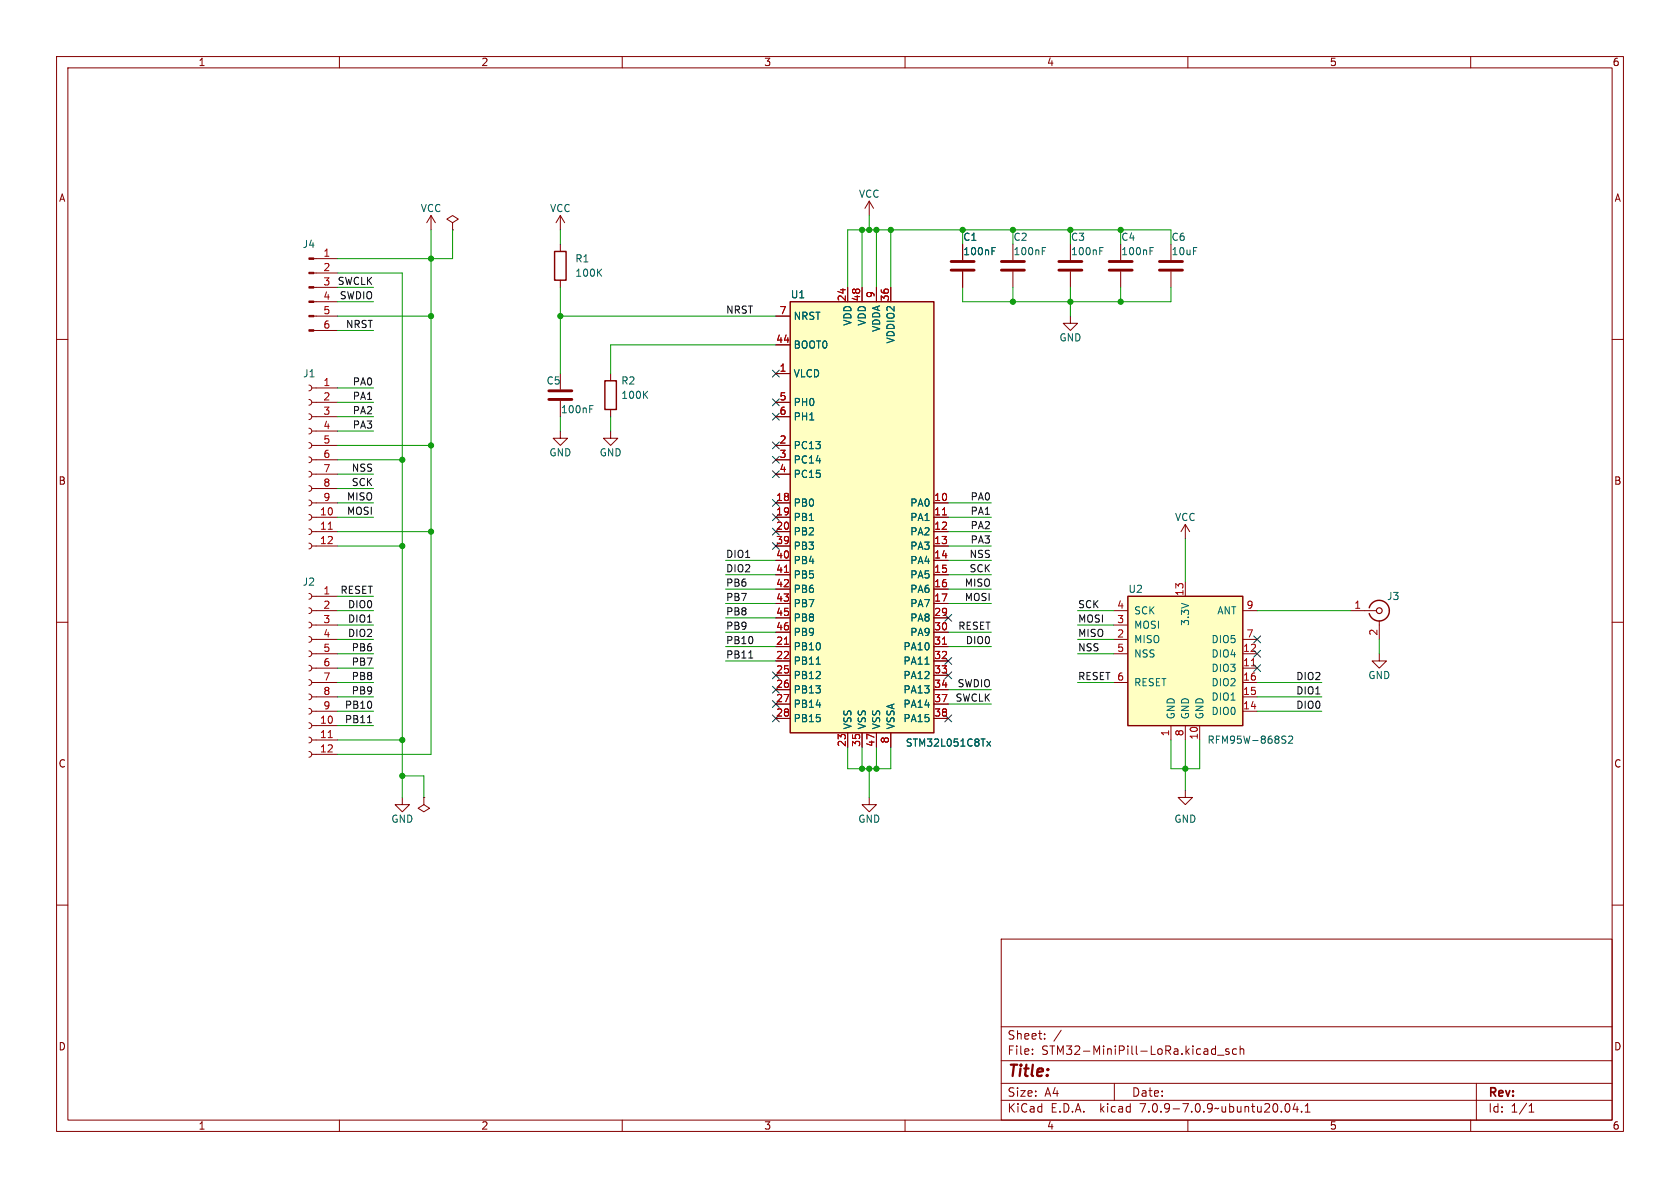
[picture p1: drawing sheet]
<svg xmlns="http://www.w3.org/2000/svg" width="297mm" height="210mm" viewBox="0 0 297 210" stroke-linecap="round" stroke-linejoin="round" font-family="sans-serif">
<g fill="none" stroke="#840000" stroke-width=".18">
<path d="M10 10h277v190h-277zM12 12h273v186h-273zM60 10v2M110 10v2M160 10v2M210 10v2M260 10v2M76.2 38.1l-.8 1.3M76.2 38.1v2.5M76.2 38.1l.8 1.3M80 39.4l1-.7-1-.6-1 .6 1 .7v1.2M99.1 38.1v2.5"/>
<path d="M99.1 38.1l-.8 1.3M99.1 38.1l.7 1.3M153.7 35.6l-.8 1.2M153.7 35.6v2.5M153.7 35.6l.7 1.2M10 60h2M55.5 55.9h4.2M55.5 58.4h4.2M55.5 53.3h4.2M55.5 50.8h4.2M55.5 48.3h4.2M55.5 45.7h4.2"/>
<path d="M80 40.6h.1M99.1 43.2v1.3M99.1 49.5v1.3M137.2 55.9h2.5M149.9 50.8v2.5M152.4 50.8v2.5M154.9 50.8v2.5M157.5 50.8v2.5M170.2 43.2v2.8M170.2 48v2.8M179.1 43.2v2.8M179.1 48v2.8"/>
<path d="M189.2 55.9v1.3h1.3l-1.3 1.2-1.2-1.2h1.2M189.2 43.2v2.8M189.2 48v2.8M198.1 43.2v2.8M198.1 48v2.8M207 43.2v2.8M207 48v2.8M285 60h2M54.6 78.2l.4 .2 .1 .4-.1 .3-.4 .1M54.6 75.7l.4 .1 .1 .4-.1 .4-.4 .1M54.6 73.2l.4 .1 .1 .4-.1 .3-.4 .2M54.6 70.6l.4 .2 .1 .3-.1 .4-.4 .1"/>
<path d="M54.6 68.1l.4 .1 .1 .4-.1 .4-.4 .1M55.1 78.7h4.6M55.1 76.2h4.6M55.1 73.7h4.6M55.1 71.1h4.6M55.1 68.6h4.6M99.1 76.2v1.3h1.2l-1.2 1.2-1.3-1.2h1.3M99.1 66v2.8M99.1 70.9v2.8M107.9 76.2v1.3h1.3l-1.3 1.2-1.2-1.2h1.2M107.9 66v1.3M107.9 72.4v1.3"/>
<path d="M137.2 78.7h2.5M137.2 73.7h2.5M137.2 71.1h2.5M137.2 66h2.5M137.2 61h2.5M54.6 96l.4 .2 .1 .3-.1 .4-.4 .1M54.6 93.5l.4 .1 .1 .4-.1 .4-.4 .1M54.6 90.9l.4 .2 .1 .4-.1 .3-.4 .1M54.6 88.4l.4 .1 .1 .4-.1 .4-.4 .1M54.6 85.9l.4 .1 .1 .4-.1 .3-.4 .2M54.6 83.3l.4 .2 .1 .3-.1 .4-.4 .1M54.6 80.8l.4 .1 .1 .4-.1 .4-.4 .1"/>
<path d="M55.1 96.5h4.6M55.1 94h4.6M55.1 91.4h4.6M55.1 88.9h4.6M55.1 86.4h4.6M55.1 83.8h4.6M55.1 81.3h4.6M137.2 96.5h2.5M137.2 94h2.5M137.2 91.4h2.5M137.2 88.9h2.5M137.2 83.8h2.5"/>
<path d="M137.2 81.3h2.5M137.2 99.1h2.5M165.1 96.5h2.5M165.1 94h2.5M165.1 91.4h2.5M165.1 88.9h2.5M165.1 99.1h2.5M209.5 92.7v2.6M209.5 92.7l-.7 1.3M209.5 92.7l.8 1.3M10 110h2M54.6 117.6l.4 .2 .1 .3-.1 .4-.4 .1"/>
<path d="M54.6 115.1l.4 .1 .1 .4-.1 .3-.4 .2M54.6 112.5l.4 .2 .1 .3-.1 .4-.4 .1M54.6 110l.4 .1 .1 .4-.1 .4-.4 .1M54.6 107.4l.4 .2 .1 .4-.1 .3-.4 .2M54.6 104.9l.4 .2 .1 .3-.1 .4-.4 .1M55.1 118.1h4.6M55.1 115.6h4.6M55.1 113h4.6M55.1 110.5h4.6M55.1 108h4.6M55.1 105.4h4.6M137.2 101.6h2.5"/>
<path d="M137.2 104.1h2.5M137.2 106.7h2.5M137.2 114.3h2.5M137.2 116.8h2.5M137.2 119.4h2.5M137.2 109.2h2.5M137.2 111.8h2.5M165.1 101.6h2.5M165.1 104.1h2.5M165.1 106.7h2.5M165.1 114.3h2.5M165.1 116.8h2.5"/>
<path d="M165.1 119.4h2.5M165.1 109.2h2.5M165.1 111.8h2.5M196.8 115.6h2.6M196.8 113h2.6M196.8 110.5h2.6M196.8 108h2.6M209.5 102.9v2.5M219.7 118.1h2.5M219.7 115.6h2.5M219.7 113h2.5M219.7 108h2.5"/>
<path d="M238.8 108h4.5M243.8 115.6v1.2h1.3l-1.3 1.3-1.2-1.3h1.2M243.8 109.7v3.3M285 110h2M54.6 132.8l.4 .2 .1 .4-.1 .3-.4 .2M54.6 130.3l.4 .2 .1 .3-.1 .4-.4 .1M54.6 127.8l.4 .1 .1 .4-.1 .3-.4 .2M54.6 125.2l.4 .2 .1 .3-.1 .4-.4 .1M54.6 122.7l.4 .1 .1 .4-.1 .4-.4 .1M54.6 120.1l.4 .2 .1 .4-.1 .3-.4 .2M55.1 125.7h4.6M55.1 123.2h4.6"/>
<path d="M55.1 120.7h4.6M55.1 133.4h4.6M55.1 130.8h4.6M55.1 128.3h4.6M137.2 121.9h2.5M137.2 124.5h2.5M137.2 127h2.5M149.9 129.5v2.6M152.4 129.5v2.6M154.9 129.5v2.6M157.5 129.5v2.6M165.1 121.9h2.5"/>
<path d="M165.1 124.5h2.5M165.1 127h2.5M196.8 120.7h2.6M207 128.3v2.5M209.5 139.7v1.3h1.3l-1.3 1.2-1.2-1.2h1.2M209.5 128.3v2.5M212.1 128.3v2.5M219.7 125.7h2.5M219.7 123.2h2.5M219.7 120.7h2.5M10 160h2M71.1 141v1.2h1.3l-1.3 1.3-1.3-1.3h1.3"/>
<path d="M74.9 141v1.2l1 .7-1 .6-1-.6 1-.7M74.9 141h.1M153.7 141v1.2h1.2l-1.2 1.3-1.3-1.3h1.3M285 160h2M177 166h108v32h-108zM60 198v2M110 198v2M160 198v2M177 194.5h108M177 191.5h108M177 187.5h108M177 181.5h108"/>
<path d="M182.5 186.3v.1M182.5 185.5v.1M184.7 183.6v.1M184.7 182.8v.1M187.6 182.1l-1.3 2M197 191.5v3M210 198v2M214.2 186.3l.3 .1 .4-.1M214.9 184.9v1.5M214.9 185.5l-.4-.1-.3 .1M215.2 186.5h1.2M217.2 185.5l-.3-.1-.2 .2v.2l.5 .2v.3h-.5"/>
<path d="M218.6 185.5l-.4-.1-.3 .3v.4l.1 .2h.6M219.2 185.5l.3-.1 .3 .1 .1 .9M219.2 184.9v1.5M227.3 195.2l.2-.1a.81 .81 0 0 1 .6 .6 .81 .81 0 0 1-.3 .8l-.1 .1a.81 .81 0 0 1-.4-1.4zM229 195l-.4 1.1h.9M229.3 195.6v1M230.1 196.5v.1M230.7 196.6h.9M230.7 195.5l.5-.4v1.5M260 198v2M261 191.5v6.5M270.3 196.6h.9"/>
<path d="M270.3 195.5l.4-.4v1.5"/>
</g>
<g fill="#ffffc2" stroke="#ffffc2" stroke-width=".18">
<path d="M199.4 105.4h20.3v22.9h-20.3z"/>
<path d="M139.7 53.3h25.4v76.2h-25.4z"/>
</g>
<path d="M98 44.5h2.1v5h-2.1zM139.7 53.3h25.4v76.2h-25.4zM106.9 67.3h2.1v5.1h-2.1zM199.4 105.4h20.3v22.9h-20.3zM242.1 107.4a1.81 1.81 0 0 1 2.8-.9 1.81 1.81 0 0 1 0 2.9 1.81 1.81 0 0 1-2.8-.9" fill="none" stroke="#840000" stroke-width=".25"/>
<path d="M58 93.6h.8M166.6 91h.7M138.7 113.9h.7M138.7 101.2h.7M166.6 113.9h.7M221.2 117.7h.7M58 130.4h.8" fill="none" stroke="#a90000" stroke-width=".18"/>
<g fill="none" stroke="#006464" stroke-width=".18">
<path d="M105.8 48.1l.6 .7M106.4 47.6l-.8 .7M175.4 44.4h.4M175.4 43.8h.6M184.3 44.4h.4M184.3 43.8h.6M194.4 44.4h.4M194.4 43.8h.6M203.3 44.4h.4M203.3 43.8h.6M104.3 72.3h.4M104.3 71.7h.6"/>
<path d="M114 69.7l.5 .7M114.5 69.2l-.7 .7M144.3 117.4h.7M163.5 117.4h.7M174.5 131.1l.6 .8M175.1 131.1l-.6 .8M226.8 130.7l.4 .1 .1 .3-.2 .3h-.3M226.8 130.1l.5 .1M227.8 130.2l.5-.1 .2 .4-.8 .9h.8"/>
</g>
<circle cx="243.8" cy="108" r=".51" fill="none" stroke="#840000" stroke-width=".2"/>
<path d="M168.1 47.8h4.1M168.1 46.2h4.1M177 47.8h4.1M177 46.2h4.1M187.2 47.8h4.1M187.2 46.2h4.1M196.1 47.8h4.1M196.1 46.2h4.1M205 47.8h4M205 46.2h4M97 70.6h4.1M97 69.1h4.1" fill="none" stroke="#840000" stroke-width=".51"/>
<g fill="#840000" stroke="#840000" stroke-width=".18">
<path d="M54.6 58.3h.9v.2h-.9z"/>
<path d="M54.6 55.8h.9v.2h-.9z"/>
<path d="M54.6 53.2h.9v.3h-.9z"/>
<path d="M54.6 50.7h.9v.2h-.9z"/>
<path d="M54.6 48.1h.9v.3h-.9z"/>
<path d="M54.6 45.6h.9v.2h-.9z"/>
</g>
<path d="M132.4 116.3h.7M65 127.8h.7" fill="none" stroke="#0f0f0f" stroke-width=".18"/>
<g fill="none" stroke="#009600" stroke-width=".18">
<path d="M153.7 38.1v2.5M59.7 53.3h6.3M59.7 48.3h11.4v92.7M59.7 55.9h16.5M59.7 50.8h6.3M59.7 58.4h6.3M76.2 40.6v92.8h-16.5M80 40.6v5.1h-20.3M99.1 55.9h38.1M99.1 40.6v2.6M99.1 50.8v15.2M152.4 40.6v10.2"/>
<path d="M154.9 40.6v10.2M157.5 40.6v10.2M170.2 50.8v2.5h36.8v-2.5M170.2 40.6v2.6M179.1 40.6v2.6M179.1 50.8v2.5M189.2 40.6v2.6M189.2 50.8v5.1M198.1 40.6v2.6M198.1 50.8v2.5M207 43.2v-2.6h-57.1v10.2M59.7 78.7h16.5"/>
<path d="M59.7 68.6h6.3M59.7 71.1h6.3M59.7 76.2h6.3M59.7 73.7h6.3M99.1 73.7v2.5M107.9 73.7v2.5M137.2 61h-29.3v5M59.7 96.5h11.4M59.7 94h16.5M59.7 91.4h6.3M59.7 86.4h6.3M59.7 88.9h6.3"/>
<path d="M59.7 83.8h6.3M59.7 81.3h11.4M128.3 99.1h8.9M167.6 99.1h7.7M167.6 96.5h7.7M167.6 94h7.7M167.6 91.4h7.7M167.6 88.9h7.7M209.5 95.3v7.6M59.7 110.5h6.3M59.7 108h6.3M59.7 118.1h6.3"/>
<path d="M59.7 115.6h6.3M59.7 113h6.3M59.7 105.4h6.3M128.3 106.7h8.9M128.3 111.8h8.9M128.3 114.3h8.9M128.3 101.6h8.9M128.3 116.8h8.9M128.3 109.2h8.9M128.3 104.1h8.9M167.6 106.7h7.7M167.6 111.8h7.7"/>
<path d="M167.6 114.3h7.7M167.6 101.6h7.7M167.6 104.1h7.7M190.5 110.5h6.3M190.5 108h6.3M190.5 115.6h6.3M190.5 113h6.3M222.2 108h16.6M243.8 113v2.6M59.7 130.8h11.4M59.7 128.3h6.3M59.7 125.7h6.3"/>
<path d="M59.7 120.7h6.3M59.7 123.2h6.3M71.1 137.2h3.8v3.8M149.9 132.1v3.8h7.6v-3.8M152.4 132.1v3.8M153.7 135.9v5.1M154.9 132.1v3.8M167.6 121.9h7.7M167.6 124.5h7.7M190.5 120.7h6.3M207 130.8v5.1h5.1v-5.1M209.5 130.8v8.9"/>
<path d="M222.2 125.7h11.5M222.2 120.7h11.5M222.2 123.2h11.5"/>
</g>
<g fill="none" stroke="#000084" stroke-width=".18">
<path d="M136.6 65.4l1.2 1.2M136.6 73.1l1.2 1.2M136.6 70.5l1.2 1.2M136.6 78.1l1.2 1.2M137.8 65.4l-1.2 1.2M137.8 73.1l-1.2 1.2M137.8 70.5l-1.2 1.2M137.8 78.1l-1.2 1.2M136.6 90.8l1.2 1.2M136.6 95.9l1.2 1.2M136.6 93.4l1.2 1.2M136.6 83.2l1.2 1.2"/>
<path d="M136.6 80.7l1.2 1.2M136.6 88.3l1.2 1.2M137.8 90.8l-1.2 1.2M137.8 95.9l-1.2 1.2M137.8 93.4l-1.2 1.2M137.8 83.2l-1.2 1.2M137.8 80.7l-1.2 1.2M137.8 88.3l-1.2 1.2M136.6 118.8l1.2 1.2M137.8 118.8l-1.2 1.2M167 116.2l1.2 1.2M167 118.8l1.2 1.2"/>
<path d="M167 108.6l1.2 1.2M168.2 116.2l-1.2 1.2M168.2 118.8l-1.2 1.2M168.2 108.6l-1.2 1.2M221.6 115l1.3 1.2M221.6 117.5l1.3 1.2M221.6 112.4l1.3 1.2M222.9 115l-1.3 1.2M222.9 117.5l-1.3 1.2M222.9 112.4l-1.3 1.2M136.6 121.3l1.2 1.2M136.6 123.9l1.2 1.2"/>
<path d="M136.6 126.4l1.2 1.2M137.8 121.3l-1.2 1.2M137.8 123.9l-1.2 1.2M137.8 126.4l-1.2 1.2M167 126.4l1.2 1.2M168.2 126.4l-1.2 1.2"/>
</g>
<g fill="#009600" stroke="#009600" stroke-width=".18">
<circle cx="152.4" cy="40.6" r=".46"/>
<circle cx="71.1" cy="137.2" r=".46"/>
<circle cx="157.5" cy="40.6" r=".46"/>
<circle cx="170.2" cy="40.6" r=".46"/>
<circle cx="198.1" cy="53.3" r=".46"/>
<circle cx="153.7" cy="40.6" r=".46"/>
<circle cx="154.9" cy="40.6" r=".46"/>
<circle cx="209.5" cy="135.9" r=".46"/>
<circle cx="71.1" cy="81.3" r=".46"/>
<circle cx="76.2" cy="78.7" r=".46"/>
<circle cx="76.2" cy="55.9" r=".46"/>
<circle cx="76.2" cy="45.7" r=".46"/>
<circle cx="99.1" cy="55.9" r=".46"/>
<circle cx="154.9" cy="135.9" r=".46"/>
<circle cx="152.4" cy="135.9" r=".46"/>
<circle cx="153.7" cy="135.9" r=".46"/>
<circle cx="71.1" cy="96.5" r=".46"/>
<circle cx="71.1" cy="130.8" r=".46"/>
<circle cx="76.2" cy="94" r=".46"/>
<circle cx="179.1" cy="40.6" r=".46"/>
<circle cx="189.2" cy="40.6" r=".46"/>
<circle cx="198.1" cy="40.6" r=".46"/>
<circle cx="189.2" cy="53.3" r=".46"/>
<circle cx="179.1" cy="53.3" r=".46"/>
</g>
<text font-size="2.8" fill="#840000" x="178" y="190.9">Title:</text>
<g font-size="2.1" fill="#840000">
<text x="178" y="184">Sheet:</text>
<text x="178" y="186.7">File:</text>
<text x="184.1" y="186.7">STM32-MiniPill-LoRa.kicad_sch</text>
<text x="178" y="196.9">KiCad</text>
<text x="178" y="194.1">Size:</text>
<text x="184.7" y="194.1">A4</text>
<text x="185.7" y="196.9">E.D.A.</text>
<text x="194.6" y="196.9">kicad</text>
<text x="200" y="194.1">Date:</text>
<text x="201.8" y="196.9">7.0.9-7.0.9~ubuntu20.04.1</text>
<text x="263" y="194.3">Rev:</text>
<text x="263" y="196.9">Id:</text>
<text x="267.1" y="196.9">1/1</text>
</g>
<g font-size="1.8" fill="#840000">
<text x="35" y="11.9">1</text>
<text x="85" y="11.9">2</text>
<text x="135" y="11.9">3</text>
<text x="185" y="11.9">4</text>
<text x="235" y="11.9">5</text>
<text x="285" y="11.9">6</text>
<text x="10.3" y="35.9">A</text>
<text x="285.3" y="35.9">A</text>
<text x="10.3" y="85.9">B</text>
<text x="285.3" y="85.9">B</text>
<text x="10.3" y="135.9">C</text>
<text x="285.3" y="135.9">C</text>
<text x="10.3" y="185.9">D</text>
<text x="285.3" y="185.9">D</text>
<text x="35" y="199.9">1</text>
<text x="85" y="199.9">2</text>
<text x="135" y="199.9">3</text>
<text x="185" y="199.9">4</text>
<text x="235" y="199.9">5</text>
<text x="285" y="199.9">6</text>
</g>
<g font-size="1.8" fill="#006464">
<text x="151.8" y="35.2">VCC</text>
<text x="74.3" y="37.7">VCC</text>
<text x="97.1" y="37.7">VCC</text>
<text x="53.4" y="44">J4</text>
<text x="101.6" y="46.6">R1</text>
<text x="170.2" y="42.8">C1</text>
<text x="170.2" y="45.3">100nF</text>
<text x="179.1" y="42.8">C2</text>
<text x="179.1" y="45.3">100nF</text>
<text x="189.2" y="42.8">C3</text>
<text x="189.2" y="45.3">100nF</text>
<text x="198.1" y="42.8">C4</text>
<text x="198.1" y="45.3">100nF</text>
<text x="207" y="42.8">C6</text>
<text x="207" y="45.3">10uF</text>
<text x="101.6" y="49.1">100K</text>
<text x="139.7" y="52.9">U1</text>
<text x="140.2" y="56.7">NRST</text>
<text x="150.7" y="57.7" transform="rotate(-90 150.7 57.7)">VDD</text>
<text x="153.3" y="57.7" transform="rotate(-90 153.3 57.7)">VDD</text>
<text x="155.8" y="58.8" transform="rotate(-90 155.8 58.8)">VDDA</text>
<text x="140.2" y="61.8">BOOT0</text>
<text x="158.3" y="60.8" transform="rotate(-90 158.3 60.8)">VDDIO2</text>
<text x="187.2" y="60.6">GND</text>
<text x="53.5" y="66.9">J1</text>
<text x="96.5" y="68.2">C5</text>
<text x="109.7" y="68.2">R2</text>
<text x="109.7" y="70.7">100K</text>
<text x="140.2" y="66.9">VLCD</text>
<text x="140.2" y="72">PH0</text>
<text x="99.1" y="73.3">100nF</text>
<text x="140.2" y="74.5">PH1</text>
<text x="97" y="80.9">GND</text>
<text x="105.9" y="80.9">GND</text>
<text x="140.2" y="79.6">PC13</text>
<text x="140.2" y="82.1">PC14</text>
<text x="140.2" y="89.8">PB0</text>
<text x="140.2" y="84.7">PC15</text>
<text x="160.8" y="89.8">PA0</text>
<text x="140.2" y="92.3">PB1</text>
<text x="140.2" y="94.8">PB2</text>
<text x="160.8" y="92.3">PA1</text>
<text x="160.8" y="94.8">PA2</text>
<text x="207.6" y="92.3">VCC</text>
<text x="140.2" y="97.4">PB3</text>
<text x="140.2" y="99.9">PB4</text>
<text x="160.8" y="97.4">PA3</text>
<text x="160.8" y="99.9">PA4</text>
<text x="53.4" y="103.7">J2</text>
<text x="140.2" y="102.5">PB5</text>
<text x="140.2" y="105">PB6</text>
<text x="140.2" y="107.5">PB7</text>
<text x="160.8" y="102.5">PA5</text>
<text x="160.8" y="105">PA6</text>
<text x="160.8" y="107.5">PA7</text>
<text x="199.4" y="105">U2</text>
<text x="245.1" y="106.3">J3</text>
<text x="140.2" y="110.1">PB8</text>
<text x="140.2" y="112.6">PB9</text>
<text x="160.8" y="110.1">PA8</text>
<text x="160.8" y="112.6">PA9</text>
<text x="200.4" y="113.9">MISO</text>
<text x="200.4" y="111.4">MOSI</text>
<text x="200.4" y="108.8">SCK</text>
<text x="210.4" y="110.7" transform="rotate(-90 210.4 110.7)">3.3V</text>
<text x="214.1" y="113.9">DIO5</text>
<text x="215.1" y="108.8">ANT</text>
<text x="140.2" y="115.2">PB10</text>
<text x="140.2" y="117.7">PB11</text>
<text x="159.6" y="115.2">PA10</text>
<text x="159.6" y="117.7">PA11</text>
<text x="200.4" y="116.4">NSS</text>
<text x="214.1" y="119">DIO3</text>
<text x="214.1" y="116.4">DIO4</text>
<text x="140.2" y="120.2">PB12</text>
<text x="140.2" y="122.8">PB13</text>
<text x="140.2" y="125.3">PB14</text>
<text x="159.6" y="120.2">PA12</text>
<text x="159.6" y="122.8">PA13</text>
<text x="159.6" y="125.3">PA14</text>
<text x="200.4" y="121.5">RESET</text>
<text x="214.1" y="124.1">DIO1</text>
<text x="214.1" y="121.5">DIO2</text>
<text x="241.8" y="120.2">GND</text>
<text x="140.2" y="127.9">PB15</text>
<text x="150.7" y="129" transform="rotate(-90 150.7 129)">VSS</text>
<text x="153.3" y="129" transform="rotate(-90 153.3 129)">VSS</text>
<text x="155.8" y="129" transform="rotate(-90 155.8 129)">VSS</text>
<text x="158.3" y="129" transform="rotate(-90 158.3 129)">VSSA</text>
<text x="159.6" y="127.9">PA15</text>
<text x="207.9" y="127.3" transform="rotate(-90 207.9 127.3)">GND</text>
<text x="210.4" y="127.3" transform="rotate(-90 210.4 127.3)">GND</text>
<text x="213" y="127.3" transform="rotate(-90 213 127.3)">GND</text>
<text x="213.4" y="131.7">RFM95W-868S2</text>
<text x="214.1" y="126.6">DIO0</text>
<text x="160" y="132.2">STM32L051C8Tx</text>
<text x="69.1" y="145.6">GND</text>
<text x="151.6" y="145.6">GND</text>
<text x="207.5" y="145.6">GND</text>
</g>
<g font-size="1.8" fill="#a90000">
<text x="57.1" y="45.5">1</text>
<text x="57.1" y="48">2</text>
<text x="57.1" y="50.5">3</text>
<text x="57.1" y="53.1">4</text>
<text x="149.6" y="53.4" transform="rotate(-90 149.6 53.4)">24</text>
<text x="152.1" y="53.4" transform="rotate(-90 152.1 53.4)">48</text>
<text x="154.7" y="52.8" transform="rotate(-90 154.7 52.8)">9</text>
<text x="157.2" y="53.4" transform="rotate(-90 157.2 53.4)">36</text>
<text x="57.1" y="55.6">5</text>
<text x="57.1" y="58.2">6</text>
<text x="137.7" y="55.6">7</text>
<text x="137.1" y="60.7">44</text>
<text x="137.7" y="65.8">1</text>
<text x="57.1" y="68.3">1</text>
<text x="57.1" y="70.9">2</text>
<text x="137.7" y="70.9">5</text>
<text x="57.1" y="73.4">3</text>
<text x="57.1" y="75.9">4</text>
<text x="137.7" y="73.4">6</text>
<text x="57.1" y="78.5">5</text>
<text x="57.1" y="81">6</text>
<text x="57.1" y="83.6">7</text>
<text x="137.7" y="78.5">2</text>
<text x="137.7" y="81">3</text>
<text x="137.7" y="83.6">4</text>
<text x="57.1" y="86.1">8</text>
<text x="57.1" y="88.6">9</text>
<text x="137.1" y="88.6">18</text>
<text x="165.1" y="88.6">10</text>
<text x="56.5" y="91.2">10</text>
<text x="56.5" y="93.7">11</text>
<text x="137.1" y="91.2">19</text>
<text x="137.1" y="93.7">20</text>
<text x="165.1" y="91.2">11</text>
<text x="165.1" y="93.7">12</text>
<text x="56.5" y="96.3">12</text>
<text x="137.1" y="96.3">39</text>
<text x="137.1" y="98.8">40</text>
<text x="137.1" y="101.3">41</text>
<text x="165.1" y="96.3">13</text>
<text x="165.1" y="98.8">14</text>
<text x="165.1" y="101.3">15</text>
<text x="57.1" y="105.2">1</text>
<text x="57.1" y="107.7">2</text>
<text x="137.1" y="103.9">42</text>
<text x="137.1" y="106.4">43</text>
<text x="165.1" y="103.9">16</text>
<text x="165.1" y="106.4">17</text>
<text x="197.4" y="107.7">4</text>
<text x="209.3" y="105.5" transform="rotate(-90 209.3 105.5)">13</text>
<text x="220.3" y="107.7">9</text>
<text x="239.3" y="107.7">1</text>
<text x="57.1" y="110.2">3</text>
<text x="57.1" y="112.8">4</text>
<text x="137.1" y="109">45</text>
<text x="137.1" y="111.5">46</text>
<text x="165.1" y="109">29</text>
<text x="165.1" y="111.5">30</text>
<text x="197.4" y="112.8">2</text>
<text x="197.4" y="110.2">3</text>
<text x="220.3" y="112.8">7</text>
<text x="243.6" y="112.5" transform="rotate(-90 243.6 112.5)">2</text>
<text x="57.1" y="115.3">5</text>
<text x="57.1" y="117.9">6</text>
<text x="137.1" y="114">21</text>
<text x="137.1" y="116.6">22</text>
<text x="137.1" y="119.1">25</text>
<text x="165.1" y="114">31</text>
<text x="165.1" y="116.6">32</text>
<text x="165.1" y="119.1">33</text>
<text x="197.4" y="115.3">5</text>
<text x="219.7" y="117.9">11</text>
<text x="219.7" y="115.3">12</text>
<text x="57.1" y="120.4">7</text>
<text x="57.1" y="122.9">8</text>
<text x="57.1" y="125.5">9</text>
<text x="137.1" y="121.7">26</text>
<text x="137.1" y="124.2">27</text>
<text x="165.1" y="121.7">34</text>
<text x="165.1" y="124.2">37</text>
<text x="219.7" y="125.5">14</text>
<text x="219.7" y="122.9">15</text>
<text x="219.7" y="120.4">16</text>
<text x="56.5" y="128">10</text>
<text x="56.5" y="130.6">11</text>
<text x="137.1" y="126.7">28</text>
<text x="157.2" y="131.5" transform="rotate(-90 157.2 131.5)">8</text>
<text x="165.1" y="126.7">38</text>
<text x="206.8" y="130.2" transform="rotate(-90 206.8 130.2)">1</text>
<text x="209.3" y="130.2" transform="rotate(-90 209.3 130.2)">8</text>
<text x="211.8" y="130.9" transform="rotate(-90 211.8 130.9)">10</text>
<text x="56.5" y="133.1">12</text>
<text x="149.6" y="132.1" transform="rotate(-90 149.6 132.1)">23</text>
<text x="152.1" y="132.1" transform="rotate(-90 152.1 132.1)">35</text>
<text x="154.7" y="132.1" transform="rotate(-90 154.7 132.1)">47</text>
</g>
<g font-size="1.8" fill="#0f0f0f">
<text x="59.6" y="50.5">SWCLK</text>
<text x="60" y="53">SWDIO</text>
<text x="61.1" y="58.1">NRST</text>
<text x="128.3" y="55.5">NRST</text>
<text x="62.3" y="68.2">PA0</text>
<text x="62.3" y="70.8">PA1</text>
<text x="62.3" y="73.3">PA2</text>
<text x="62.3" y="75.9">PA3</text>
<text x="62.1" y="83.5">NSS</text>
<text x="61.2" y="88.6">MISO</text>
<text x="62.1" y="86">SCK</text>
<text x="171.5" y="88.6">PA0</text>
<text x="61.2" y="91.1">MOSI</text>
<text x="171.5" y="93.6">PA2</text>
<text x="171.5" y="91.1">PA1</text>
<text x="128.3" y="101.3">DIO2</text>
<text x="128.3" y="98.7">DIO1</text>
<text x="171.3" y="101.3">SCK</text>
<text x="171.3" y="98.7">NSS</text>
<text x="171.5" y="96.2">PA3</text>
<text x="60.1" y="105.1">RESET</text>
<text x="61.4" y="107.6">DIO0</text>
<text x="128.3" y="106.3">PB7</text>
<text x="128.3" y="103.8">PB6</text>
<text x="170.5" y="106.3">MOSI</text>
<text x="170.5" y="103.8">MISO</text>
<text x="190.5" y="107.6">SCK</text>
<text x="61.4" y="112.7">DIO2</text>
<text x="61.4" y="110.1">DIO1</text>
<text x="128.3" y="111.4">PB9</text>
<text x="128.3" y="108.9">PB8</text>
<text x="128.3" y="114">PB10</text>
<text x="169.3" y="111.4">RESET</text>
<text x="170.6" y="114">DIO0</text>
<text x="190.5" y="112.7">MISO</text>
<text x="190.5" y="110.1">MOSI</text>
<text x="62.1" y="117.8">PB7</text>
<text x="62.1" y="115.2">PB6</text>
<text x="128.3" y="116.5">PB11</text>
<text x="190.5" y="115.2">NSS</text>
<text x="60.9" y="125.4">PB10</text>
<text x="62.1" y="122.8">PB9</text>
<text x="62.1" y="120.3">PB8</text>
<text x="168.8" y="124.1">SWCLK</text>
<text x="169.2" y="121.6">SWDIO</text>
<text x="190.5" y="120.3">RESET 6</text>
<text x="229.1" y="125.4">DIO0</text>
<text x="229.1" y="120.3">DIO2</text>
<text x="229.1" y="122.8">DIO1</text>
<text x="60.9" y="127.9">PB11</text>
</g>
</svg>
